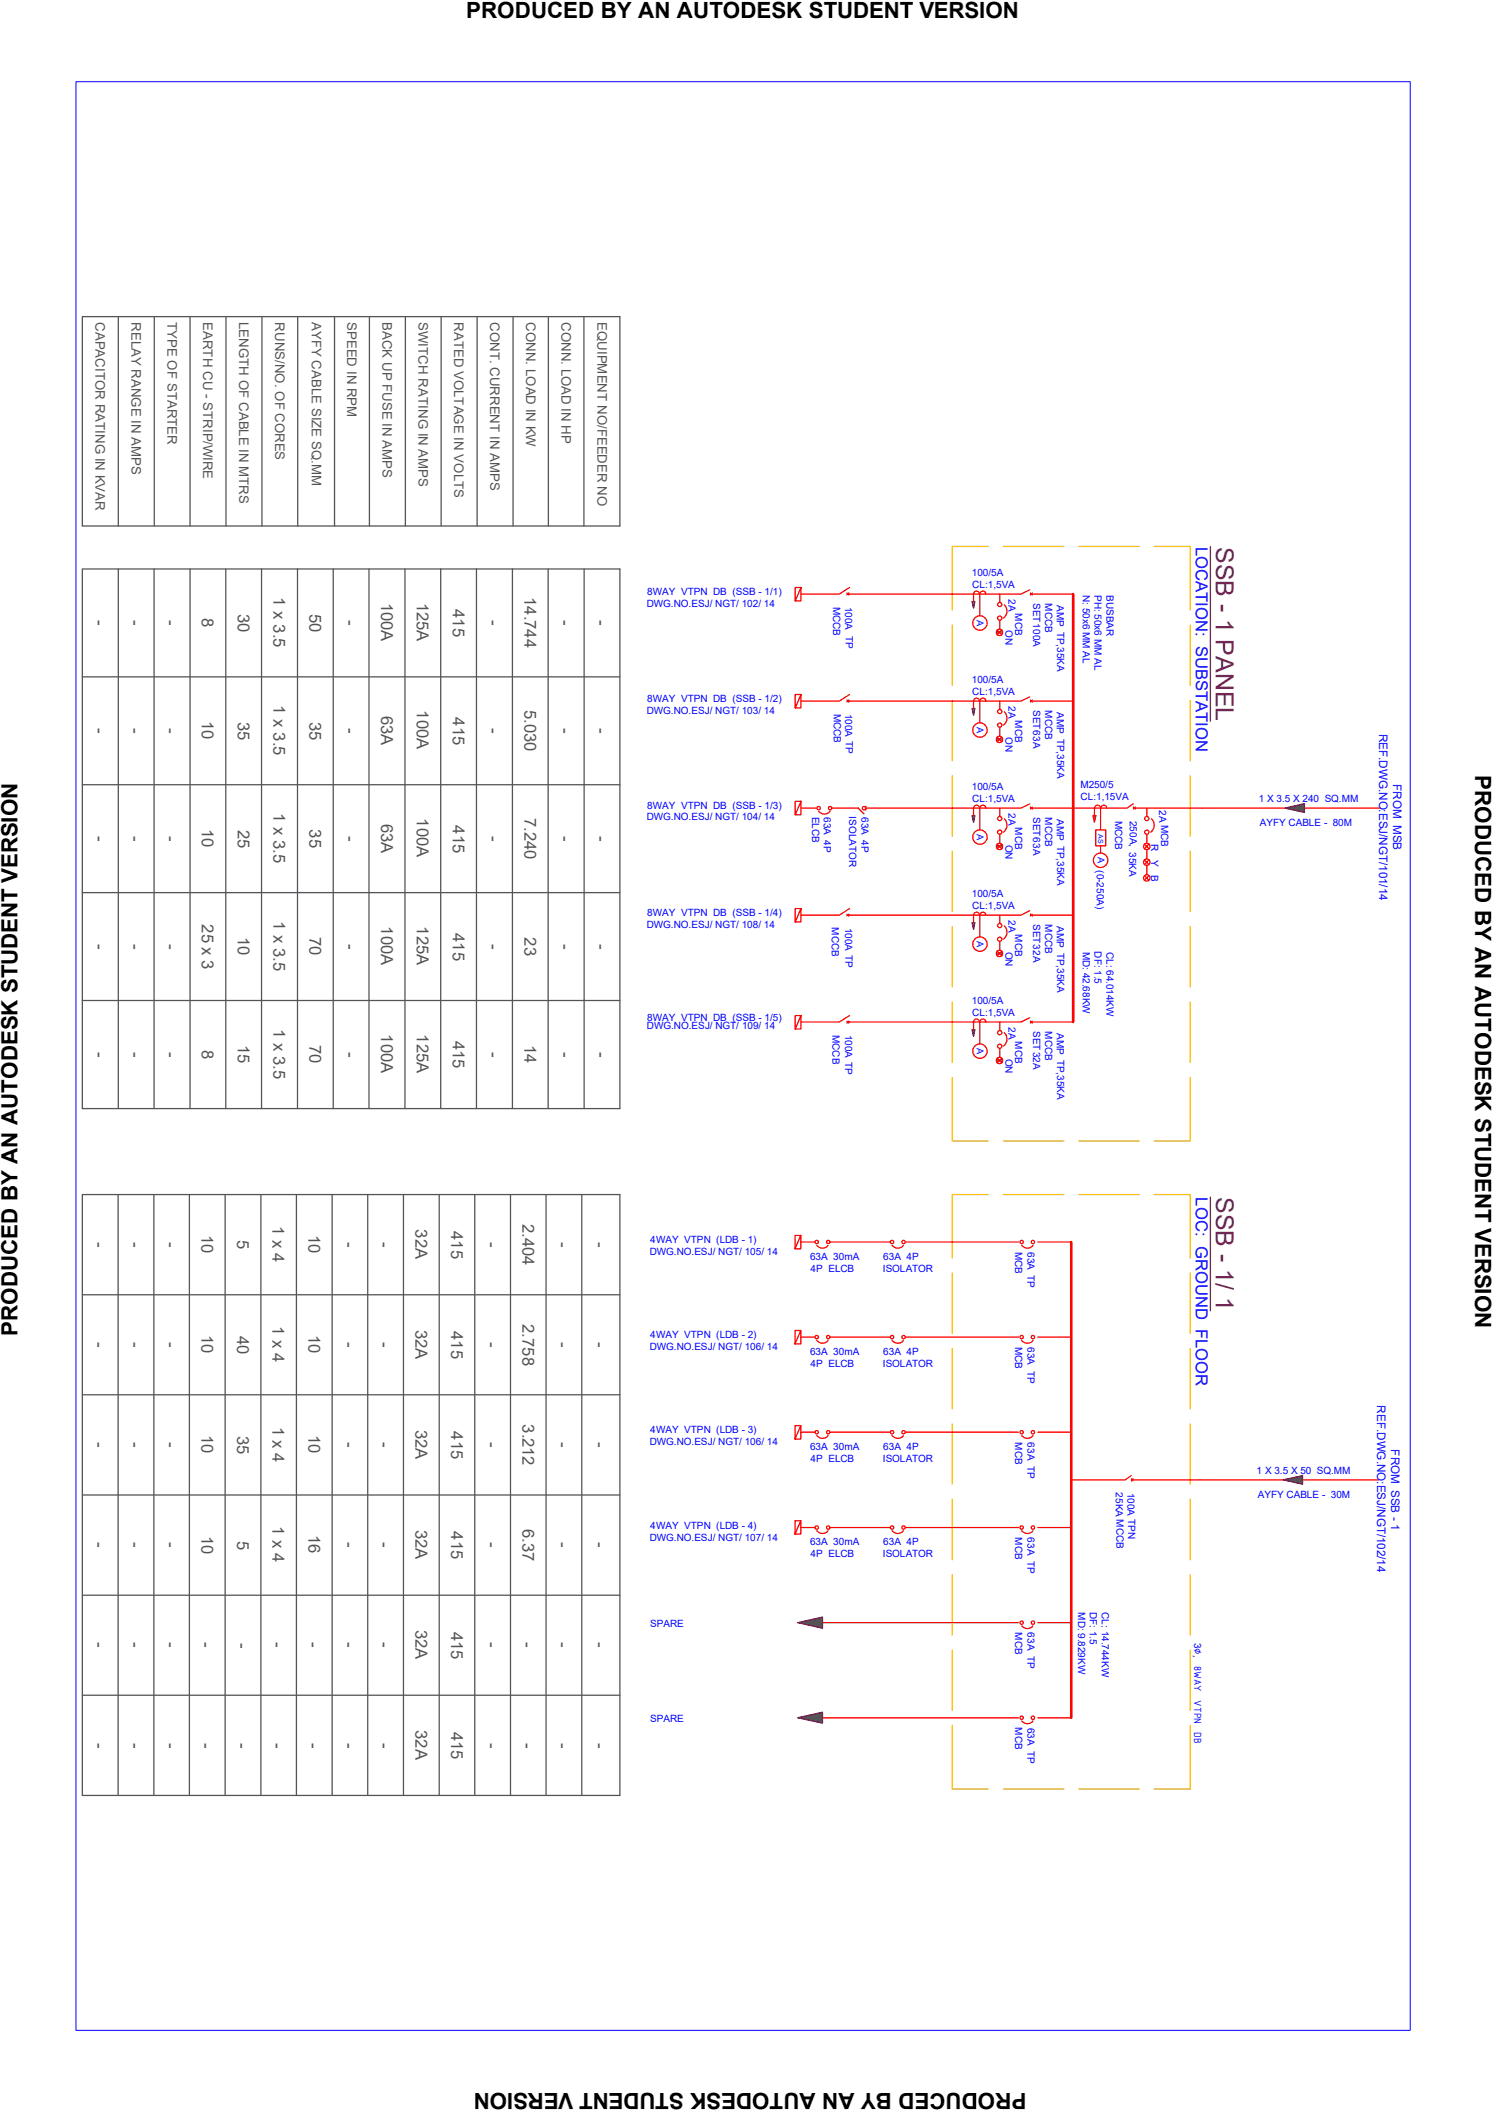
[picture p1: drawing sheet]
<svg xmlns="http://www.w3.org/2000/svg" width="297mm" height="420mm" viewBox="0 0 297 420" stroke-linecap="round" stroke-linejoin="round" font-family="sans-serif">
<g fill="none" stroke="#ffbf00" stroke-width=".25">
<path d="M196.6 108.7h-7.2v12.7M199.6 108.7h12M214.6 108.7h12M229.6 108.7h7.2v12.7M189.4 124.4v12M189.4 139.4v11.9M236.8 124.4v12M236.8 139.4v11.9M189.4 154.3v12.1M236.8 154.3v12.1M189.4 169.4v12M236.8 169.4v12"/>
<path d="M189.4 184.4v11.9M189.4 199.3v12.1M236.8 184.4v11.9M236.8 199.3v12.1M189.4 214.4v12.6h7.2M236.8 214.4v12.6h-7.2M199.6 227h12M214.6 227h12"/>
</g>
<g fill="none" stroke="#f00" stroke-width=".25">
<path d="M198.9 118.2v1.6M204.9 117.3l-1.8 .9h-13.7M205 118l.4 .4M205.2 118.2h8.3M205.4 118l-.4 .4M198.9 123.4v1.8M199.8 120.3a1.76 1.76 0 0 1-.2 2.7"/>
<circle cx="198.9" cy="120.3" r=".43"/>
<circle cx="198.9" cy="123" r=".43"/>
</g>
<g fill="#545454">
<path d="M199.5 125.6v.4z"/>
<path d="M199.5 125.8v.2z"/>
<path d="M199.4 125.5v.6z"/>
<path d="M199.5 125.6l-.1 .5z"/>
<path d="M199.3 125.4v.8z"/>
<path d="M199.4 125.5l-.1 .7z"/>
<path d="M199.3 125.3v1l-.5-.5z"/>
<path d="M199.3 125.3v1z"/>
<path d="M199.3 125.4v.9z"/>
<path d="M198.4 125.3l.4 .5-.4 .5z"/>
<path d="M198.3 125.4l.1-.1-.1 .9z"/>
<path d="M198.4 125.3v1z"/>
<path d="M198.3 125.4l-.1 .7z"/>
<path d="M198.3 125.4v.8z"/>
<path d="M198.2 125.5v.5z"/>
<path d="M198.2 125.5v.6z"/>
<path d="M198.2 125.6v.3z"/>
<path d="M198.2 125.6v.4z"/>
</g>
<g fill="none" stroke="#f00" stroke-width=".25">
<path d="M193.7 118.2a.59 .59 0 0 1 .6-.6 .59 .59 0 0 1 .6 .6M194.9 118.2v4.3M194.9 118.2a.59 .59 0 0 1 .6-.6 .59 .59 0 0 1 .6 .6M198.4 125.3l.9 1M199.3 125.3l-.9 1"/>
<circle cx="194.9" cy="124" r="1.43"/>
<circle cx="198.8" cy="125.8" r=".65"/>
</g>
<g fill="#545454">
<path d="M193.7 119.7h.2l-.2 1.3z"/>
<path d="M193.4 119.7h.3v1.3z"/>
</g>
<path d="M193.4 119.7h.5l-.2 1.3z" fill="none" stroke="#720000" stroke-width=".25"/>
<g fill="none" stroke="#f00" stroke-width=".25">
<path d="M193.7 118.2v1.5M198.9 139.5v1.6M204.9 138.6l-1.8 .9h-13.7M205 139.3l.4 .4M205.2 139.5h8.3M205.4 139.3l-.4 .4M198.9 144.7v1.8M199.8 141.6a1.76 1.76 0 0 1-.2 2.7"/>
<circle cx="198.9" cy="144.3" r=".43"/>
<circle cx="198.9" cy="141.6" r=".43"/>
</g>
<g fill="#545454">
<path d="M199.5 146.9v.4z"/>
<path d="M199.5 147.1v.2z"/>
<path d="M199.4 146.8v.6z"/>
<path d="M199.5 146.9l-.1 .5z"/>
<path d="M199.3 146.7v.8z"/>
<path d="M199.4 146.8l-.1 .7z"/>
<path d="M199.3 146.6v1l-.5-.5z"/>
<path d="M199.3 146.6v1z"/>
<path d="M199.3 146.7v.9z"/>
<path d="M198.4 146.6l.4 .5-.4 .5z"/>
<path d="M198.4 146.6l-.1 .9z"/>
<path d="M198.4 146.6v1z"/>
<path d="M198.3 146.7l-.1 .7z"/>
<path d="M198.3 146.7v.8z"/>
<path d="M198.2 146.8v.5z"/>
<path d="M198.2 146.8v.6z"/>
<path d="M198.2 146.9v.3z"/>
<path d="M198.2 146.9v.4z"/>
</g>
<g fill="none" stroke="#f00" stroke-width=".25">
<path d="M193.7 139.5a.59 .59 0 0 1 .6-.6 .59 .59 0 0 1 .6 .6M194.9 139.5v4.3M194.9 139.5a.59 .59 0 0 1 .6-.6 .59 .59 0 0 1 .6 .6M198.4 146.6l.9 1M199.3 146.6l-.9 1"/>
<circle cx="194.9" cy="145.3" r="1.43"/>
<circle cx="198.8" cy="147.1" r=".65"/>
</g>
<g fill="#545454">
<path d="M193.7 141h.2l-.2 1.3z"/>
<path d="M193.4 141h.3v1.3z"/>
</g>
<path d="M193.4 141h.5l-.2 1.3z" fill="none" stroke="#720000" stroke-width=".25"/>
<g fill="none" stroke="#f00" stroke-width=".25">
<path d="M193.7 139.5v1.5M204.9 159.9l-1.8 .9h-13.7M198.9 160.8v1.6M198.9 166v1.8M199.8 162.9a1.76 1.76 0 0 1-.2 2.7M205 160.6l.4 .4M205.2 160.8h8.3M205.4 160.6l-.4 .4"/>
<circle cx="198.9" cy="162.9" r=".43"/>
<circle cx="198.9" cy="165.6" r=".43"/>
</g>
<g fill="#545454">
<path d="M199.5 168.2v.4z"/>
<path d="M199.5 168.4v.2z"/>
<path d="M199.4 168.1v.6z"/>
<path d="M199.5 168.2l-.1 .5z"/>
<path d="M199.3 168v.8z"/>
<path d="M199.4 168.1l-.1 .7z"/>
<path d="M199.3 167.9v1l-.5-.5z"/>
<path d="M199.3 167.9v1z"/>
<path d="M199.3 168v.9z"/>
<path d="M198.4 167.9l.4 .5-.4 .5z"/>
<path d="M198.4 167.9l-.1 .9z"/>
<path d="M198.4 167.9v1z"/>
<path d="M198.3 168l-.1 .7z"/>
<path d="M198.3 168v.8z"/>
<path d="M198.2 168.1v.5z"/>
<path d="M198.2 168.1v.6z"/>
<path d="M198.2 168.2v.2z"/>
<path d="M198.2 168.2v.4z"/>
</g>
<g fill="none" stroke="#f00" stroke-width=".25">
<path d="M193.7 160.8a.59 .59 0 0 1 .6-.6 .59 .59 0 0 1 .6 .6M194.9 160.8v4.3M194.9 160.8a.59 .59 0 0 1 .6-.6 .59 .59 0 0 1 .6 .6M198.4 167.9l.9 1M199.3 167.9l-.9 1"/>
<circle cx="194.9" cy="166.6" r="1.43"/>
<circle cx="198.8" cy="168.4" r=".65"/>
</g>
<g fill="#545454">
<path d="M193.7 162.3h.2l-.2 1.3z"/>
<path d="M193.4 162.3h.3v1.3z"/>
</g>
<path d="M193.4 162.3h.5l-.2 1.3z" fill="none" stroke="#720000" stroke-width=".25"/>
<g fill="none" stroke="#f00" stroke-width=".25">
<path d="M193.7 160.8v1.5M198.9 182.1v1.6M198.9 187.3v1.7M199.8 184.2a1.76 1.76 0 0 1-.2 2.7M204.9 181.2l-1.8 .9h-13.7M205 181.9l.4 .3M205.2 182.1h8.3M205.4 181.9l-.4 .3"/>
<circle cx="198.9" cy="184.1" r=".43"/>
<circle cx="198.9" cy="186.9" r=".43"/>
</g>
<g fill="#545454">
<path d="M199.5 189.5v.4z"/>
<path d="M199.5 189.6v.3z"/>
<path d="M199.4 189.4v.5z"/>
<path d="M199.5 189.5l-.1 .4z"/>
<path d="M199.3 189.3v.8z"/>
<path d="M199.4 189.4l-.1 .7z"/>
<path d="M199.3 189.2v1l-.5-.5z"/>
<path d="M199.3 189.2v1z"/>
<path d="M199.3 189.3v.9z"/>
<path d="M198.4 189.2l.4 .5-.4 .5z"/>
<path d="M198.4 189.2l-.1 .9z"/>
<path d="M198.4 189.2v1z"/>
<path d="M198.3 189.3l-.1 .6z"/>
<path d="M198.3 189.3v.8z"/>
<path d="M198.2 189.4v.5z"/>
<path d="M198.2 189.5v.2z"/>
<path d="M198.2 189.5v.4z"/>
</g>
<g fill="none" stroke="#f00" stroke-width=".25">
<path d="M193.7 182.1a.59 .59 0 0 1 .6-.6 .59 .59 0 0 1 .6 .6M194.9 182.1v4.3M194.9 182.1a.59 .59 0 0 1 .6-.6 .59 .59 0 0 1 .6 .6M198.4 189.2l.9 1M199.3 189.2l-.9 1"/>
<circle cx="194.9" cy="187.8" r="1.43"/>
<circle cx="198.8" cy="189.7" r=".65"/>
</g>
<g fill="#545454">
<path d="M193.7 183.6h.2l-.2 1.3z"/>
<path d="M193.4 183.6h.3v1.3z"/>
</g>
<path d="M193.4 183.6h.5l-.2 1.3z" fill="none" stroke="#720000" stroke-width=".25"/>
<g fill="none" stroke="#f00" stroke-width=".25">
<path d="M193.7 182.1v1.5M198.9 203.3v1.7M198.9 208.6v1.7M199.8 205.4a1.76 1.76 0 0 1-.2 2.7M204.9 202.5l-1.8 .8h-13.7M205 203.2l.4 .3M205.2 203.3h8.3M205.4 203.2l-.4 .3"/>
<circle cx="198.9" cy="205.4" r=".43"/>
<circle cx="198.9" cy="208.2" r=".43"/>
</g>
<g fill="#545454">
<path d="M199.5 210.8v.4z"/>
<path d="M199.5 210.9v.3z"/>
<path d="M199.4 210.7v.5z"/>
<path d="M199.5 210.8l-.1 .4z"/>
<path d="M199.3 210.6v.8z"/>
<path d="M199.4 210.7l-.1 .7z"/>
<path d="M199.3 210.5v1l-.5-.5z"/>
<path d="M199.3 210.5v1z"/>
<path d="M199.3 210.6v.9z"/>
<path d="M198.4 210.5l.4 .5-.4 .5z"/>
<path d="M198.4 210.5l-.1 .9z"/>
<path d="M198.4 210.5v1z"/>
<path d="M198.3 210.6l-.1 .6z"/>
<path d="M198.3 210.6v.8z"/>
<path d="M198.2 210.7v.5z"/>
<path d="M198.2 210.8v.2z"/>
<path d="M198.2 210.8v.4z"/>
</g>
<g fill="none" stroke="#f00" stroke-width=".25">
<path d="M193.7 203.3a.59 .59 0 0 1 .6-.6 .59 .59 0 0 1 .6 .6M194.9 203.3v4.4M194.9 203.3a.59 .59 0 0 1 .6-.6 .59 .59 0 0 1 .6 .6M198.4 210.5l.9 1M199.3 210.5l-.9 1"/>
<circle cx="194.9" cy="209.1" r="1.43"/>
<circle cx="198.8" cy="211" r=".65"/>
</g>
<g fill="#545454">
<path d="M193.7 204.9h.2l-.2 1.3z"/>
<path d="M193.4 204.9h.3v1.3z"/>
</g>
<path d="M193.4 204.9h.5l-.2 1.3z" fill="none" stroke="#720000" stroke-width=".25"/>
<g fill="none" stroke="#f00" stroke-width=".25">
<path d="M225.4 159.9l-1.2 .9h-10.7M217.8 160.8a.59 .59 0 0 1 .6-.6 .59 .59 0 0 1 .5 .6v4.3M219 160.8a.59 .59 0 0 1 .6-.6 .59 .59 0 0 1 .6 .6M225.5 160.6l.3 .4M225.6 160.8h13.5M225.8 160.6l-.3 .4M193.7 203.3v1.6"/>
<circle cx="218.9" cy="171.2" r="1.43"/>
</g>
<path d="M213.5 118.2v85.1" fill="none" stroke="#f00" stroke-width=".51"/>
<g fill="#545454">
<path d="M217.7 162.3h.3l-.3 1.3z"/>
<path d="M217.4 162.3h.3v1.3z"/>
</g>
<g fill="none" stroke="#f00" stroke-width=".25">
<path d="M217.4 162.3h.6l-.3 1.3zM217.7 160.8v1.5M218 165.1h2v3.2h-2zM218.9 168.3v1.4M227.7 167.9l.9 1M227.7 171.1l.9 .9M227.7 174.2l.9 .9M228.1 160.8v1.6M228.1 166v1.8M228.1 169v1.9M228.1 172.2v1.8M228.6 167.9l-.9 1"/>
<path d="M228.6 171.1l-.9 .9M228.6 174.2l-.9 .9M229.1 162.9a1.76 1.76 0 0 1-.2 2.7M239.1 160.8h16.6M259.5 160.8h15.1"/>
<circle cx="228.1" cy="168.4" r=".65"/>
<circle cx="228.1" cy="174.7" r=".65"/>
<circle cx="228.1" cy="171.5" r=".65"/>
<circle cx="228.1" cy="162.9" r=".43"/>
<circle cx="228.1" cy="165.6" r=".43"/>
</g>
<path d="M255.7 160.8l3.8-.9v1.7z" fill="#545454"/>
<path d="M255.7 160.8l3.8-.9v1.7z" fill="none" stroke="#720000" stroke-width=".25"/>
<path d="M240.8 108.8v34.7" fill="none" stroke="#642165" stroke-width=".25"/>
<g fill="none" stroke="#f00" stroke-width=".25">
<path d="M159.3 116.9v2.6h-1.1v-2.6h1.1l-1.1 2.6M168.5 118l.4 .4M168.7 118.2h20.7M168.9 118l-.4 .4M169 116.9l-2 1.3h-7.7M159.3 138.2v2.6h-1.1v-2.6h1.1l-1.1 2.6M168.5 139.3l.4 .4M168.7 139.5h20.7M168.9 139.3l-.4 .4M169 138.2l-2 1.3h-7.7M159.3 159.4v2.7h-1.1v-2.7h1.1l-1.1 2.7M159.3 160.8h3.2"/>
<path d="M162.9 161.4a1.42 1.42 0 0 0 2.2 0M165.5 160.8h5.3M170.7 160.8l1.2 1.1M172.3 160.8h17.1M172.3 160.4v.8M159.3 180.8v2.6h-1.1v-2.6h1.1l-1.1 2.6M168.5 181.9l.4 .3M168.7 182.1h20.7M168.9 181.9l-.4 .3M169 180.8l-2 1.3h-7.7M159.3 202.1v2.6h-1.1v-2.6h1.1l-1.1 2.6M168.5 203.2l.4 .3"/>
<path d="M168.7 203.3h20.7M168.9 203.2l-.4 .3M169 202.1l-2 1.2h-7.7M159.3 245.8v2.7h-1.1v-2.7h1.1l-1.1 2.7M159.3 247.1h2.8M162.5 247.8a1.42 1.42 0 0 0 2.2 0M165.1 247.1h12M177.5 247.8a1.42 1.42 0 0 0 2.2 0M180.1 247.1h22.5M203.2 247.8a1.42 1.42 0 0 0 2.3 0M206.5 247.1h6.6M159.3 264.7v2.7h-1.1v-2.7h1.1l-1.1 2.7"/>
<path d="M159.3 266h2.8M162.5 266.7a1.42 1.42 0 0 0 2.2 0M165.1 266h12M177.5 266.7a1.42 1.42 0 0 0 2.2 0M180.1 266h22.5M203.2 266.7a1.42 1.42 0 0 0 2.3 0M206.5 266h6.6M159.3 283.6v2.7h-1.1v-2.7h1.1l-1.1 2.7M159.3 284.9h2.8M162.5 285.6a1.42 1.42 0 0 0 2.2 0M165.1 284.9h12M177.5 285.6a1.42 1.42 0 0 0 2.2 0"/>
<path d="M180.1 284.9h22.5M203.2 285.6a1.42 1.42 0 0 0 2.3 0M206.5 284.9h6.6M159.3 302.6v2.6h-1.1v-2.6h1.1l-1.1 2.6M159.3 303.9h2.8M162.5 304.5a1.42 1.42 0 0 0 2.2 0M165.1 303.9h12M177.5 304.5a1.42 1.42 0 0 0 2.2 0M180.1 303.9h22.5M203.2 304.5a1.42 1.42 0 0 0 2.3 0M206.5 303.9h6.6M163.6 322.8h39"/>
<path d="M203.2 323.5a1.42 1.42 0 0 0 2.3 0M206.5 322.8h6.6M163.6 341.8h39M203.2 342.4a1.42 1.42 0 0 0 2.3 0M206.5 341.8h6.6"/>
<circle cx="162.9" cy="160.8" r=".34"/>
<circle cx="165.1" cy="160.8" r=".34"/>
<circle cx="171.9" cy="160.8" r=".34"/>
<circle cx="162.5" cy="247.1" r=".34"/>
<circle cx="164.8" cy="247.1" r=".34"/>
<circle cx="177.5" cy="247.1" r=".34"/>
<circle cx="179.7" cy="247.1" r=".34"/>
<circle cx="203.2" cy="247.1" r=".34"/>
<circle cx="205.5" cy="247.1" r=".34"/>
<circle cx="162.5" cy="266" r=".34"/>
<circle cx="164.8" cy="266" r=".34"/>
<circle cx="177.5" cy="266" r=".34"/>
<circle cx="179.7" cy="266" r=".34"/>
<circle cx="203.2" cy="266" r=".34"/>
<circle cx="205.5" cy="266" r=".34"/>
<circle cx="162.5" cy="284.9" r=".34"/>
<circle cx="164.8" cy="284.9" r=".34"/>
<circle cx="177.5" cy="284.9" r=".34"/>
<circle cx="179.7" cy="284.9" r=".34"/>
<circle cx="203.2" cy="284.9" r=".34"/>
<circle cx="205.5" cy="284.9" r=".34"/>
<circle cx="162.5" cy="303.9" r=".34"/>
<circle cx="164.8" cy="303.9" r=".34"/>
<circle cx="177.5" cy="303.9" r=".34"/>
<circle cx="179.7" cy="303.9" r=".34"/>
<circle cx="203.2" cy="303.9" r=".34"/>
<circle cx="205.5" cy="303.9" r=".34"/>
<circle cx="203.2" cy="322.8" r=".34"/>
<circle cx="205.5" cy="322.8" r=".34"/>
<circle cx="203.2" cy="341.8" r=".34"/>
<circle cx="205.5" cy="341.8" r=".34"/>
</g>
<g fill="none" stroke="#ffbf00" stroke-width=".25">
<path d="M196.6 237.7h-7.2v12.6M199.6 237.7h12M214.6 237.7h12M229.6 237.7h7.2v12.6M189.4 253.3v12M236.8 253.3v12M189.4 268.3v12M236.8 268.3v12M189.4 283.3v12M189.4 298.3v12M236.8 283.3v12M236.8 298.3v12"/>
<path d="M189.4 313.3v12M236.8 313.3v12M189.4 328.3v12M236.8 328.3v12M189.4 343.3v12.6h7.2M199.6 355.9h12M214.6 355.9h12M236.8 343.3v12.6h-7.2"/>
</g>
<path d="M158.7 322.8l4.9-1.1v2.2z" fill="#545454"/>
<path d="M158.7 322.8l4.9-1.1v2.2z" fill="none" stroke="#720000" stroke-width=".25"/>
<path d="M158.7 341.8l4.9-1.1v2.1z" fill="#545454"/>
<path d="M158.7 341.8l4.9-1.1v2.1z" fill="none" stroke="#720000" stroke-width=".25"/>
<path d="M213.1 247.1v94.7" fill="none" stroke="#f00" stroke-width=".51"/>
<path d="M240.8 238.2v22.6" fill="none" stroke="#642165" stroke-width=".25"/>
<path d="M225 293.6l-1.2 .8h-10.7M225.3 294.4h30M259.1 294.4h15.1" fill="none" stroke="#f00" stroke-width=".25"/>
<path d="M255.3 294.4l3.8-.8v1.7z" fill="#545454"/>
<path d="M255.3 294.4l3.8-.8v1.7z" fill="none" stroke="#720000" stroke-width=".25"/>
<path d="M225.1 294.2l.3 .4M225.4 294.2l-.3 .4" fill="none" stroke="#f00" stroke-width=".25"/>
<g fill="none" stroke="#545454" stroke-width=".25">
<path d="M16.4 63h106.9v41.6h-106.9zM23.5 63v41.6M30.7 63v41.6M37.8 63v41.6M45 63v41.6M52.1 63v41.6M59.2 63v41.6M66.5 63v41.6M73.5 63v41.6M80.6 63v41.6M87.8 63v41.6M94.9 63v41.6"/>
<path d="M102.1 63v41.6M109.1 63v41.6M116.2 63v41.6M16.4 113.2h106.9v107.4h-106.9zM23.5 113.2v107.4M30.6 113.2v107.4M37.8 113.2v107.4M44.9 113.2v107.4M52 113.2v107.4M59.2 113.2v107.4M66.3 113.2v107.4M73.4 113.2v107.4"/>
<path d="M80.6 113.2v107.4M87.7 113.2v107.4M94.8 113.2v107.4M101.9 113.2v107.4M109.1 113.2v107.4M116.2 113.2v107.4M16.4 134.7h106.9M16.4 156.1h106.9M16.4 177.6h106.9M16.4 199.1h106.9M16.4 237.7h106.9v119.5h-106.9zM23.5 237.7v119.5"/>
<path d="M30.6 237.7v119.5M37.7 237.7v119.5M44.8 237.7v119.5M51.9 237.7v119.5M59 237.7v119.5M66.1 237.7v119.5M73.2 237.7v119.5M80.3 237.7v119.5M87.4 237.7v119.5M94.4 237.7v119.5M101.6 237.7v119.5M108.6 237.7v119.5"/>
<path d="M115.7 237.7v119.5M16.4 257.6h106.9M16.4 277.5h106.9M16.4 297.4h106.9M16.4 317.4h106.9M16.4 337.3h106.9"/>
</g>
<path d="M15.1 16.3h265.4v387.6h-265.4z" fill="none" stroke="#00f" stroke-width=".2"/>
<g font-size="5" fill="#642165">
<text x="241.9" y="108.8" transform="rotate(90 241.9 108.8)">SSB - 1 PANEL</text>
<text x="241.9" y="238.2" transform="rotate(90 241.9 238.2)">SSB - 1/ 1</text>
</g>
<g font-size="4.4">
<text x="92.8" y="3.5">PRODUCED BY AN AUTODESK STUDENT VERSION</text>
<text x="293.5" y="154.3" transform="rotate(90 293.5 154.3)">PRODUCED BY AN AUTODESK STUDENT VERSION</text>
<text x="3.5" y="265.7" transform="rotate(-90 3.5 265.7)">PRODUCED BY AN AUTODESK STUDENT VERSION</text>
<text x="204.2" y="416.5" transform="rotate(-180 204.2 416.5)">PRODUCED BY AN AUTODESK STUDENT VERSION</text>
</g>
<g font-size="3.3" fill="#00f">
<text x="237.9" y="108.8" transform="rotate(90 237.9 108.8)">LOCATION: SUBSTATION</text>
<text x="237.9" y="238.2" transform="rotate(90 237.9 238.2)">LOC: GROUND FLOOR</text>
</g>
<g font-size="3.3" fill="#545454">
<text x="54.4" y="118.9" transform="rotate(90 54.4 118.9)">1 x 3.5</text>
<text x="75.8" y="119.9" transform="rotate(90 75.8 119.9)">100A</text>
<text x="82.9" y="119.9" transform="rotate(90 82.9 119.9)">125A</text>
<text x="104.3" y="118.8" transform="rotate(90 104.3 118.8)">14.744</text>
<text x="18.8" y="123.4" transform="rotate(90 18.8 123.4)">-</text>
<text x="25.9" y="123.4" transform="rotate(90 25.9 123.4)">-</text>
<text x="33" y="123.4" transform="rotate(90 33 123.4)">-</text>
<text x="40.2" y="123" transform="rotate(90 40.2 123)">8</text>
<text x="47.3" y="122.1" transform="rotate(90 47.3 122.1)">30</text>
<text x="61.6" y="122.1" transform="rotate(90 61.6 122.1)">50</text>
<text x="68.7" y="123.4" transform="rotate(90 68.7 123.4)">-</text>
<text x="90.1" y="121.2" transform="rotate(90 90.1 121.2)">415</text>
<text x="97.2" y="123.4" transform="rotate(90 97.2 123.4)">-</text>
<text x="111.4" y="123.4" transform="rotate(90 111.4 123.4)">-</text>
<text x="118.6" y="123.4" transform="rotate(90 118.6 123.4)">-</text>
<text x="40.2" y="143.5" transform="rotate(90 40.2 143.5)">10</text>
<text x="47.3" y="143.6" transform="rotate(90 47.3 143.6)">35</text>
<text x="54.4" y="140.3" transform="rotate(90 54.4 140.3)">1 x 3.5</text>
<text x="61.6" y="143.6" transform="rotate(90 61.6 143.6)">35</text>
<text x="75.8" y="142.4" transform="rotate(90 75.8 142.4)">63A</text>
<text x="82.9" y="141.4" transform="rotate(90 82.9 141.4)">100A</text>
<text x="90.1" y="142.7" transform="rotate(90 90.1 142.7)">415</text>
<text x="104.3" y="141.3" transform="rotate(90 104.3 141.3)">5.030</text>
<text x="18.8" y="144.9" transform="rotate(90 18.8 144.9)">-</text>
<text x="25.9" y="144.9" transform="rotate(90 25.9 144.9)">-</text>
<text x="33" y="144.9" transform="rotate(90 33 144.9)">-</text>
<text x="68.7" y="144.9" transform="rotate(90 68.7 144.9)">-</text>
<text x="97.2" y="144.9" transform="rotate(90 97.2 144.9)">-</text>
<text x="111.4" y="144.9" transform="rotate(90 111.4 144.9)">-</text>
<text x="118.6" y="144.9" transform="rotate(90 118.6 144.9)">-</text>
<text x="54.4" y="161.8" transform="rotate(90 54.4 161.8)">1 x 3.5</text>
<text x="18.8" y="166.3" transform="rotate(90 18.8 166.3)">-</text>
<text x="25.9" y="166.3" transform="rotate(90 25.9 166.3)">-</text>
<text x="33" y="166.3" transform="rotate(90 33 166.3)">-</text>
<text x="40.2" y="164.9" transform="rotate(90 40.2 164.9)">10</text>
<text x="47.3" y="165" transform="rotate(90 47.3 165)">25</text>
<text x="61.6" y="165" transform="rotate(90 61.6 165)">35</text>
<text x="68.7" y="166.3" transform="rotate(90 68.7 166.3)">-</text>
<text x="75.8" y="163.9" transform="rotate(90 75.8 163.9)">63A</text>
<text x="82.9" y="162.8" transform="rotate(90 82.9 162.8)">100A</text>
<text x="90.1" y="164.2" transform="rotate(90 90.1 164.2)">415</text>
<text x="97.2" y="166.3" transform="rotate(90 97.2 166.3)">-</text>
<text x="104.3" y="162.7" transform="rotate(90 104.3 162.7)">7.240</text>
<text x="111.4" y="166.3" transform="rotate(90 111.4 166.3)">-</text>
<text x="118.6" y="166.3" transform="rotate(90 118.6 166.3)">-</text>
<text x="40.2" y="183.8" transform="rotate(90 40.2 183.8)">25 x 3</text>
<text x="54.4" y="183.3" transform="rotate(90 54.4 183.3)">1 x 3.5</text>
<text x="75.8" y="184.3" transform="rotate(90 75.8 184.3)">100A</text>
<text x="82.9" y="184.3" transform="rotate(90 82.9 184.3)">125A</text>
<text x="90.1" y="185.6" transform="rotate(90 90.1 185.6)">415</text>
<text x="18.8" y="187.8" transform="rotate(90 18.8 187.8)">-</text>
<text x="25.9" y="187.8" transform="rotate(90 25.9 187.8)">-</text>
<text x="33" y="187.8" transform="rotate(90 33 187.8)">-</text>
<text x="47.3" y="186.4" transform="rotate(90 47.3 186.4)">10</text>
<text x="61.6" y="186.5" transform="rotate(90 61.6 186.5)">70</text>
<text x="68.7" y="187.8" transform="rotate(90 68.7 187.8)">-</text>
<text x="97.2" y="187.8" transform="rotate(90 97.2 187.8)">-</text>
<text x="104.3" y="186.5" transform="rotate(90 104.3 186.5)">23</text>
<text x="111.4" y="187.8" transform="rotate(90 111.4 187.8)">-</text>
<text x="118.6" y="187.8" transform="rotate(90 118.6 187.8)">-</text>
<text x="18.8" y="209.2" transform="rotate(90 18.8 209.2)">-</text>
<text x="25.9" y="209.2" transform="rotate(90 25.9 209.2)">-</text>
<text x="33" y="209.2" transform="rotate(90 33 209.2)">-</text>
<text x="40.2" y="208.9" transform="rotate(90 40.2 208.9)">8</text>
<text x="47.3" y="207.8" transform="rotate(90 47.3 207.8)">15</text>
<text x="54.4" y="204.7" transform="rotate(90 54.4 204.7)">1 x 3.5</text>
<text x="61.6" y="208" transform="rotate(90 61.6 208)">70</text>
<text x="68.7" y="209.2" transform="rotate(90 68.7 209.2)">-</text>
<text x="75.8" y="205.8" transform="rotate(90 75.8 205.8)">100A</text>
<text x="82.9" y="205.8" transform="rotate(90 82.9 205.8)">125A</text>
<text x="90.1" y="207.1" transform="rotate(90 90.1 207.1)">415</text>
<text x="97.2" y="209.2" transform="rotate(90 97.2 209.2)">-</text>
<text x="104.3" y="207.8" transform="rotate(90 104.3 207.8)">14</text>
<text x="111.4" y="209.2" transform="rotate(90 111.4 209.2)">-</text>
<text x="118.6" y="209.2" transform="rotate(90 118.6 209.2)">-</text>
<text x="40.1" y="245.7" transform="rotate(90 40.1 245.7)">10</text>
<text x="54.2" y="243.9" transform="rotate(90 54.2 243.9)">1 x 4</text>
<text x="61.3" y="245.7" transform="rotate(90 61.3 245.7)">10</text>
<text x="82.6" y="244.6" transform="rotate(90 82.6 244.6)">32A</text>
<text x="89.7" y="244.9" transform="rotate(90 89.7 244.9)">415</text>
<text x="103.9" y="243.5" transform="rotate(90 103.9 243.5)">2.404</text>
<text x="18.8" y="247.1" transform="rotate(90 18.8 247.1)">-</text>
<text x="25.9" y="247.1" transform="rotate(90 25.9 247.1)">-</text>
<text x="33" y="247.1" transform="rotate(90 33 247.1)">-</text>
<text x="47.2" y="246.7" transform="rotate(90 47.2 246.7)">5</text>
<text x="68.5" y="247.1" transform="rotate(90 68.5 247.1)">-</text>
<text x="75.5" y="247.1" transform="rotate(90 75.5 247.1)">-</text>
<text x="96.8" y="247.1" transform="rotate(90 96.8 247.1)">-</text>
<text x="111" y="247.1" transform="rotate(90 111 247.1)">-</text>
<text x="118.4" y="247.1" transform="rotate(90 118.4 247.1)">-</text>
<text x="54.2" y="263.9" transform="rotate(90 54.2 263.9)">1 x 4</text>
<text x="103.9" y="263.4" transform="rotate(90 103.9 263.4)">2.758</text>
<text x="18.8" y="267" transform="rotate(90 18.8 267)">-</text>
<text x="25.9" y="267" transform="rotate(90 25.9 267)">-</text>
<text x="33" y="267" transform="rotate(90 33 267)">-</text>
<text x="40.1" y="265.6" transform="rotate(90 40.1 265.6)">10</text>
<text x="47.2" y="265.8" transform="rotate(90 47.2 265.8)">40</text>
<text x="61.3" y="265.6" transform="rotate(90 61.3 265.6)">10</text>
<text x="68.5" y="267" transform="rotate(90 68.5 267)">-</text>
<text x="75.5" y="267" transform="rotate(90 75.5 267)">-</text>
<text x="82.6" y="264.5" transform="rotate(90 82.6 264.5)">32A</text>
<text x="89.7" y="264.8" transform="rotate(90 89.7 264.8)">415</text>
<text x="96.8" y="267" transform="rotate(90 96.8 267)">-</text>
<text x="111" y="267" transform="rotate(90 111 267)">-</text>
<text x="118.4" y="267" transform="rotate(90 118.4 267)">-</text>
<text x="18.8" y="286.9" transform="rotate(90 18.8 286.9)">-</text>
<text x="25.9" y="286.9" transform="rotate(90 25.9 286.9)">-</text>
<text x="33" y="286.9" transform="rotate(90 33 286.9)">-</text>
<text x="40.1" y="285.5" transform="rotate(90 40.1 285.5)">10</text>
<text x="47.2" y="285.6" transform="rotate(90 47.2 285.6)">35</text>
<text x="54.2" y="283.8" transform="rotate(90 54.2 283.8)">1 x 4</text>
<text x="61.3" y="285.5" transform="rotate(90 61.3 285.5)">10</text>
<text x="68.5" y="286.9" transform="rotate(90 68.5 286.9)">-</text>
<text x="75.5" y="286.9" transform="rotate(90 75.5 286.9)">-</text>
<text x="82.6" y="284.4" transform="rotate(90 82.6 284.4)">32A</text>
<text x="89.7" y="284.8" transform="rotate(90 89.7 284.8)">415</text>
<text x="96.8" y="286.9" transform="rotate(90 96.8 286.9)">-</text>
<text x="103.9" y="283.3" transform="rotate(90 103.9 283.3)">3.212</text>
<text x="111" y="286.9" transform="rotate(90 111 286.9)">-</text>
<text x="118.4" y="286.9" transform="rotate(90 118.4 286.9)">-</text>
<text x="40.1" y="305.5" transform="rotate(90 40.1 305.5)">10</text>
<text x="54.2" y="303.7" transform="rotate(90 54.2 303.7)">1 x 4</text>
<text x="61.3" y="305.4" transform="rotate(90 61.3 305.4)">16</text>
<text x="82.6" y="304.4" transform="rotate(90 82.6 304.4)">32A</text>
<text x="89.7" y="304.7" transform="rotate(90 89.7 304.7)">415</text>
<text x="103.9" y="304.2" transform="rotate(90 103.9 304.2)">6.37</text>
<text x="18.8" y="306.8" transform="rotate(90 18.8 306.8)">-</text>
<text x="25.9" y="306.8" transform="rotate(90 25.9 306.8)">-</text>
<text x="33" y="306.8" transform="rotate(90 33 306.8)">-</text>
<text x="47.2" y="306.5" transform="rotate(90 47.2 306.5)">5</text>
<text x="68.5" y="306.8" transform="rotate(90 68.5 306.8)">-</text>
<text x="75.5" y="306.8" transform="rotate(90 75.5 306.8)">-</text>
<text x="96.8" y="306.8" transform="rotate(90 96.8 306.8)">-</text>
<text x="111" y="306.8" transform="rotate(90 111 306.8)">-</text>
<text x="118.4" y="306.8" transform="rotate(90 118.4 306.8)">-</text>
<text x="18.8" y="326.8" transform="rotate(90 18.8 326.8)">-</text>
<text x="25.9" y="326.8" transform="rotate(90 25.9 326.8)">-</text>
<text x="33" y="326.8" transform="rotate(90 33 326.8)">-</text>
<text x="40" y="326.8" transform="rotate(90 40 326.8)">-</text>
<text x="47.2" y="326.8" transform="rotate(90 47.2 326.8)">-</text>
<text x="54.2" y="326.8" transform="rotate(90 54.2 326.8)">-</text>
<text x="61.3" y="326.8" transform="rotate(90 61.3 326.8)">-</text>
<text x="68.5" y="326.8" transform="rotate(90 68.5 326.8)">-</text>
<text x="75.5" y="326.8" transform="rotate(90 75.5 326.8)">-</text>
<text x="82.6" y="324.3" transform="rotate(90 82.6 324.3)">32A</text>
<text x="89.7" y="324.6" transform="rotate(90 89.7 324.6)">415</text>
<text x="96.8" y="326.8" transform="rotate(90 96.8 326.8)">-</text>
<text x="103.9" y="326.8" transform="rotate(90 103.9 326.8)">-</text>
<text x="111" y="326.8" transform="rotate(90 111 326.8)">-</text>
<text x="118.4" y="326.8" transform="rotate(90 118.4 326.8)">-</text>
<text x="18.8" y="346.7" transform="rotate(90 18.8 346.7)">-</text>
<text x="25.9" y="346.7" transform="rotate(90 25.9 346.7)">-</text>
<text x="33" y="346.7" transform="rotate(90 33 346.7)">-</text>
<text x="40" y="346.7" transform="rotate(90 40 346.7)">-</text>
<text x="47.2" y="346.7" transform="rotate(90 47.2 346.7)">-</text>
<text x="54.2" y="346.7" transform="rotate(90 54.2 346.7)">-</text>
<text x="61.3" y="346.7" transform="rotate(90 61.3 346.7)">-</text>
<text x="68.5" y="346.7" transform="rotate(90 68.5 346.7)">-</text>
<text x="75.5" y="346.7" transform="rotate(90 75.5 346.7)">-</text>
<text x="82.6" y="344.3" transform="rotate(90 82.6 344.3)">32A</text>
<text x="89.7" y="344.6" transform="rotate(90 89.7 344.6)">415</text>
<text x="96.8" y="346.7" transform="rotate(90 96.8 346.7)">-</text>
<text x="103.9" y="346.7" transform="rotate(90 103.9 346.7)">-</text>
<text x="111" y="346.7" transform="rotate(90 111 346.7)">-</text>
<text x="118.4" y="346.7" transform="rotate(90 118.4 346.7)">-</text>
</g>
<g font-size="2.6" fill="#545454">
<text x="19" y="64.1" transform="rotate(90 19 64.1)">CAPACITOR RATING IN KVAR</text>
<text x="26.2" y="64.1" transform="rotate(90 26.2 64.1)">RELAY RANGE IN AMPS</text>
<text x="33.3" y="64.1" transform="rotate(90 33.3 64.1)">TYPE OF STARTER</text>
<text x="40.4" y="64.1" transform="rotate(90 40.4 64.1)">EARTH CU - STRIP/WIRE</text>
<text x="47.6" y="64.1" transform="rotate(90 47.6 64.1)">LENGTH OF CABLE IN MTRS</text>
<text x="54.7" y="64.1" transform="rotate(90 54.7 64.1)">RUNS/NO. OF CORES</text>
<text x="62" y="64.1" transform="rotate(90 62 64.1)">AYFY CABLE SIZE SQ.MM</text>
<text x="69" y="64.1" transform="rotate(90 69 64.1)">SPEED IN RPM</text>
<text x="76.1" y="64.1" transform="rotate(90 76.1 64.1)">BACK UP FUSE IN AMPS</text>
<text x="83.3" y="64.1" transform="rotate(90 83.3 64.1)">SWITCH RATING IN AMPS</text>
<text x="90.4" y="64.1" transform="rotate(90 90.4 64.1)">RATED VOLTAGE IN VOLTS</text>
<text x="97.5" y="64.1" transform="rotate(90 97.5 64.1)">CONT. CURRENT IN AMPS</text>
<text x="104.6" y="64.1" transform="rotate(90 104.6 64.1)">CONN. LOAD IN KW</text>
<text x="111.7" y="64.1" transform="rotate(90 111.7 64.1)">CONN. LOAD IN HP</text>
<text x="118.9" y="64.1" transform="rotate(90 118.9 64.1)">EQUIPMENT NO/FEEDER NO</text>
</g>
<g font-size="2.3" fill="#00f">
<text x="274.4" y="146" transform="rotate(90 274.4 146)">REF.DWG.NO:ESJ/NGT/101/14</text>
<text x="277.2" y="156" transform="rotate(90 277.2 156)">FROM MSB</text>
<text x="274" y="279.6" transform="rotate(90 274 279.6)">REF.DWG.NO:ESJ/NGT/102/14</text>
<text x="276.8" y="288.3" transform="rotate(90 276.8 288.3)">FROM SSB - 1</text>
</g>
<g font-size="2.2" fill="#00f">
<text x="237.5" y="331.4" transform="rotate(90 237.5 331.4)">8WAY</text>
<text x="237.5" y="338.3" transform="rotate(90 237.5 338.3)">VTPN</text>
<text x="237.5" y="344.6" transform="rotate(90 237.5 344.6)">DB</text>
</g>
<g font-size="2" fill="#00f">
<text x="128.7" y="118.3">8WAY VTPN DB (SSB - 1/1)</text>
<text x="193.3" y="114.6">100/5A</text>
<text x="193.4" y="116.9">CL:1,5VA</text>
<text x="200.6" y="119.2" transform="rotate(90 200.6 119.2)">2A</text>
<text x="205.5" y="120" transform="rotate(90 205.5 120)">SET100A</text>
<text x="207.9" y="120" transform="rotate(90 207.9 120)">MCCB</text>
<text x="215.4" y="118.4" transform="rotate(90 215.4 118.4)">N: 50x6 MM AL</text>
<text x="217.8" y="118.4" transform="rotate(90 217.8 118.4)">PH: 50x6 MM AL</text>
<text x="220.1" y="118.4" transform="rotate(90 220.1 118.4)">BUSBAR</text>
<text x="128.7" y="120.7">DWG.NO.ESJ/ NGT/ 102/ 14</text>
<text x="165.8" y="120.7" transform="rotate(90 165.8 120.7)">MCCB</text>
<text x="168.1" y="120.7" transform="rotate(90 168.1 120.7)">100A TP</text>
<text x="200" y="125.4" transform="rotate(90 200 125.4)">ON</text>
<text x="202" y="122" transform="rotate(90 202 122)">MCB</text>
<text x="210.2" y="120.4" transform="rotate(90 210.2 120.4)">AMP TP,35KA</text>
<text x="193.3" y="135.8">100/5A</text>
<text x="128.7" y="142">DWG.NO.ESJ/ NGT/ 103/ 14</text>
<text x="128.7" y="139.6">8WAY VTPN DB (SSB - 1/2)</text>
<text x="165.9" y="142" transform="rotate(90 165.9 142)">MCCB</text>
<text x="168.1" y="142" transform="rotate(90 168.1 142)">100A TP</text>
<text x="193.4" y="138.2">CL:1,5VA</text>
<text x="200.6" y="140.5" transform="rotate(90 200.6 140.5)">2A</text>
<text x="202" y="143.3" transform="rotate(90 202 143.3)">MCB</text>
<text x="205.5" y="141.3" transform="rotate(90 205.5 141.3)">SET63A</text>
<text x="207.9" y="141.3" transform="rotate(90 207.9 141.3)">MCCB</text>
<text x="210.2" y="141.6" transform="rotate(90 210.2 141.6)">AMP TP,35KA</text>
<text x="200" y="146.7" transform="rotate(90 200 146.7)">ON</text>
<text x="128.7" y="160.9">8WAY VTPN DB (SSB - 1/3)</text>
<text x="193.3" y="157.1">100/5A</text>
<text x="193.4" y="159.5">CL:1,5VA</text>
<text x="200.6" y="161.8" transform="rotate(90 200.6 161.8)">2A</text>
<text x="214.9" y="156.8">M250/5</text>
<text x="215" y="159.2">CL:1,15VA</text>
<text x="230.6" y="161.2" transform="rotate(90 230.6 161.2)">2A MCB</text>
<text x="250.4" y="159.6">1 X 3.5 X 240 SQ.MM</text>
<text x="128.7" y="163.2">DWG.NO.ESJ/ NGT/ 104/ 14</text>
<text x="161.5" y="162.5" transform="rotate(90 161.5 162.5)">ELCB</text>
<text x="163.9" y="162.6" transform="rotate(90 163.9 162.6)">63A 4P</text>
<text x="169" y="162.4" transform="rotate(90 169 162.4)">ISOLATOR</text>
<text x="171.4" y="162.6" transform="rotate(90 171.4 162.6)">63A 4P</text>
<text x="202" y="164.5" transform="rotate(90 202 164.5)">MCB</text>
<text x="205.5" y="162.6" transform="rotate(90 205.5 162.6)">SET63A</text>
<text x="207.9" y="162.6" transform="rotate(90 207.9 162.6)">MCCB</text>
<text x="210.2" y="162.9" transform="rotate(90 210.2 162.9)">AMP TP,35KA</text>
<text x="221.9" y="163.3" transform="rotate(90 221.9 163.3)">MCCB</text>
<text x="224.7" y="163.3" transform="rotate(90 224.7 163.3)">250A, 35KA</text>
<text x="229" y="168" transform="rotate(90 229 168)">R</text>
<text x="250.6" y="164.3">AYFY CABLE - 80M</text>
<text x="200" y="168" transform="rotate(90 200 168)">ON</text>
<text x="229" y="171.1" transform="rotate(90 229 171.1)">Y</text>
<text x="193.3" y="178.4">100/5A</text>
<text x="229" y="174" transform="rotate(90 229 174)">B</text>
<text x="128.7" y="184.6">DWG.NO.ESJ/ NGT/ 108/ 14</text>
<text x="128.7" y="182.2">8WAY VTPN DB (SSB - 1/4)</text>
<text x="165.5" y="184.5" transform="rotate(90 165.5 184.5)">MCCB</text>
<text x="168.1" y="184.6" transform="rotate(90 168.1 184.6)">100A TP</text>
<text x="193.4" y="180.8">CL:1,5VA</text>
<text x="200.6" y="183.1" transform="rotate(90 200.6 183.1)">2A</text>
<text x="202" y="185.8" transform="rotate(90 202 185.8)">MCB</text>
<text x="205.5" y="183.8" transform="rotate(90 205.5 183.8)">SET32A</text>
<text x="207.9" y="183.9" transform="rotate(90 207.9 183.9)">MCCB</text>
<text x="210.2" y="184.2" transform="rotate(90 210.2 184.2)">AMP TP,35KA</text>
<text x="200" y="189.3" transform="rotate(90 200 189.3)">ON</text>
<text x="215.4" y="189.3" transform="rotate(90 215.4 189.3)">MD: 42.68KW</text>
<text x="217.8" y="189.3" transform="rotate(90 217.8 189.3)">DF: 1.5</text>
<text x="220.1" y="189.4" transform="rotate(90 220.1 189.4)">CL: 64.014KW</text>
<text x="128.7" y="203.1">8WAY VTPN DB (SSB - 1/5)</text>
<text x="193.3" y="199.7">100/5A</text>
<text x="193.4" y="202.1">CL:1,5VA</text>
<text x="128.7" y="204.7">DWG.NO.ESJ/ NGT/ 109/ 14</text>
<text x="165.6" y="205.9" transform="rotate(90 165.6 205.9)">MCCB</text>
<text x="168.1" y="205.9" transform="rotate(90 168.1 205.9)">100A TP</text>
<text x="200.6" y="204.3" transform="rotate(90 200.6 204.3)">2A</text>
<text x="202" y="207.1" transform="rotate(90 202 207.1)">MCB</text>
<text x="205.5" y="205.1" transform="rotate(90 205.5 205.1)">SET32A</text>
<text x="207.9" y="205.1" transform="rotate(90 207.9 205.1)">MCCB</text>
<text x="210.2" y="205.5" transform="rotate(90 210.2 205.5)">AMP TP,35KA</text>
<text x="200" y="210.6" transform="rotate(90 200 210.6)">ON</text>
<text x="129.2" y="249.7">DWG.NO.ESJ/ NGT/ 105/ 14</text>
<text x="129.4" y="247.4">4WAY VTPN (LDB - 1)</text>
<text x="161.2" y="250.6">63A 30mA</text>
<text x="175.7" y="250.6">63A 4P</text>
<text x="202" y="249" transform="rotate(90 202 249)">MCB</text>
<text x="204.4" y="249.1" transform="rotate(90 204.4 249.1)">63A TP</text>
<text x="161.2" y="253">4P ELCB</text>
<text x="175.6" y="253">ISOLATOR</text>
<text x="129.2" y="268.6">DWG.NO.ESJ/ NGT/ 106/ 14</text>
<text x="129.4" y="266.3">4WAY VTPN (LDB - 2)</text>
<text x="161.2" y="269.5">63A 30mA</text>
<text x="175.7" y="269.5">63A 4P</text>
<text x="202" y="268" transform="rotate(90 202 268)">MCB</text>
<text x="204.4" y="268" transform="rotate(90 204.4 268)">63A TP</text>
<text x="161.2" y="271.9">4P ELCB</text>
<text x="175.6" y="271.9">ISOLATOR</text>
<text x="129.2" y="287.6">DWG.NO.ESJ/ NGT/ 106/ 14</text>
<text x="129.4" y="285.2">4WAY VTPN (LDB - 3)</text>
<text x="202" y="286.9" transform="rotate(90 202 286.9)">MCB</text>
<text x="204.4" y="286.9" transform="rotate(90 204.4 286.9)">63A TP</text>
<text x="161.2" y="288.5">63A 30mA</text>
<text x="161.2" y="290.8">4P ELCB</text>
<text x="175.6" y="290.8">ISOLATOR</text>
<text x="175.7" y="288.5">63A 4P</text>
<text x="250" y="293.3">1 X 3.5 X 50 SQ.MM</text>
<text x="222" y="296.9" transform="rotate(90 222 296.9)">25KA MCCB</text>
<text x="224.3" y="297" transform="rotate(90 224.3 297)">100A TPN</text>
<text x="250.2" y="298">AYFY CABLE - 30M</text>
<text x="129.4" y="304.1">4WAY VTPN (LDB - 4)</text>
<text x="202" y="305.8" transform="rotate(90 202 305.8)">MCB</text>
<text x="204.4" y="305.9" transform="rotate(90 204.4 305.9)">63A TP</text>
<text x="129.2" y="306.5">DWG.NO.ESJ/ NGT/ 107/ 14</text>
<text x="161.2" y="307.4">63A 30mA</text>
<text x="161.2" y="309.7">4P ELCB</text>
<text x="175.6" y="309.7">ISOLATOR</text>
<text x="175.7" y="307.4">63A 4P</text>
<text x="129.3" y="323.7">SPARE</text>
<text x="214.5" y="320.7" transform="rotate(90 214.5 320.7)">MD: 9.829KW</text>
<text x="216.8" y="320.7" transform="rotate(90 216.8 320.7)">DF: 1.5</text>
<text x="219.2" y="320.8" transform="rotate(90 219.2 320.8)">CL: 14.744KW</text>
<text x="202" y="324.7" transform="rotate(90 202 324.7)">MCB</text>
<text x="204.4" y="324.8" transform="rotate(90 204.4 324.8)">63A TP</text>
<text x="237.5" y="326.8" transform="rotate(90 237.5 326.8)">3∅,</text>
<text x="129.3" y="342.7">SPARE</text>
<text x="202" y="343.7" transform="rotate(90 202 343.7)">MCB</text>
<text x="204.4" y="343.7" transform="rotate(90 204.4 343.7)">63A TP</text>
</g>
<g font-size="1.9" fill="#00f">
<text x="194.3" y="123.4" transform="rotate(90 194.3 123.4)">A</text>
<text x="194.3" y="144.7" transform="rotate(90 194.3 144.7)">A</text>
<text x="194.3" y="166" transform="rotate(90 194.3 166)">A</text>
<text x="218.4" y="170.6" transform="rotate(90 218.4 170.6)">A (0-250A)</text>
<text x="194.3" y="187.3" transform="rotate(90 194.3 187.3)">A</text>
<text x="194.3" y="208.6" transform="rotate(90 194.3 208.6)">A</text>
</g>
<text font-size="1.4" fill="#00f" x="218.4" y="165.9" transform="rotate(90 218.4 165.9)">AS</text>
</svg>
